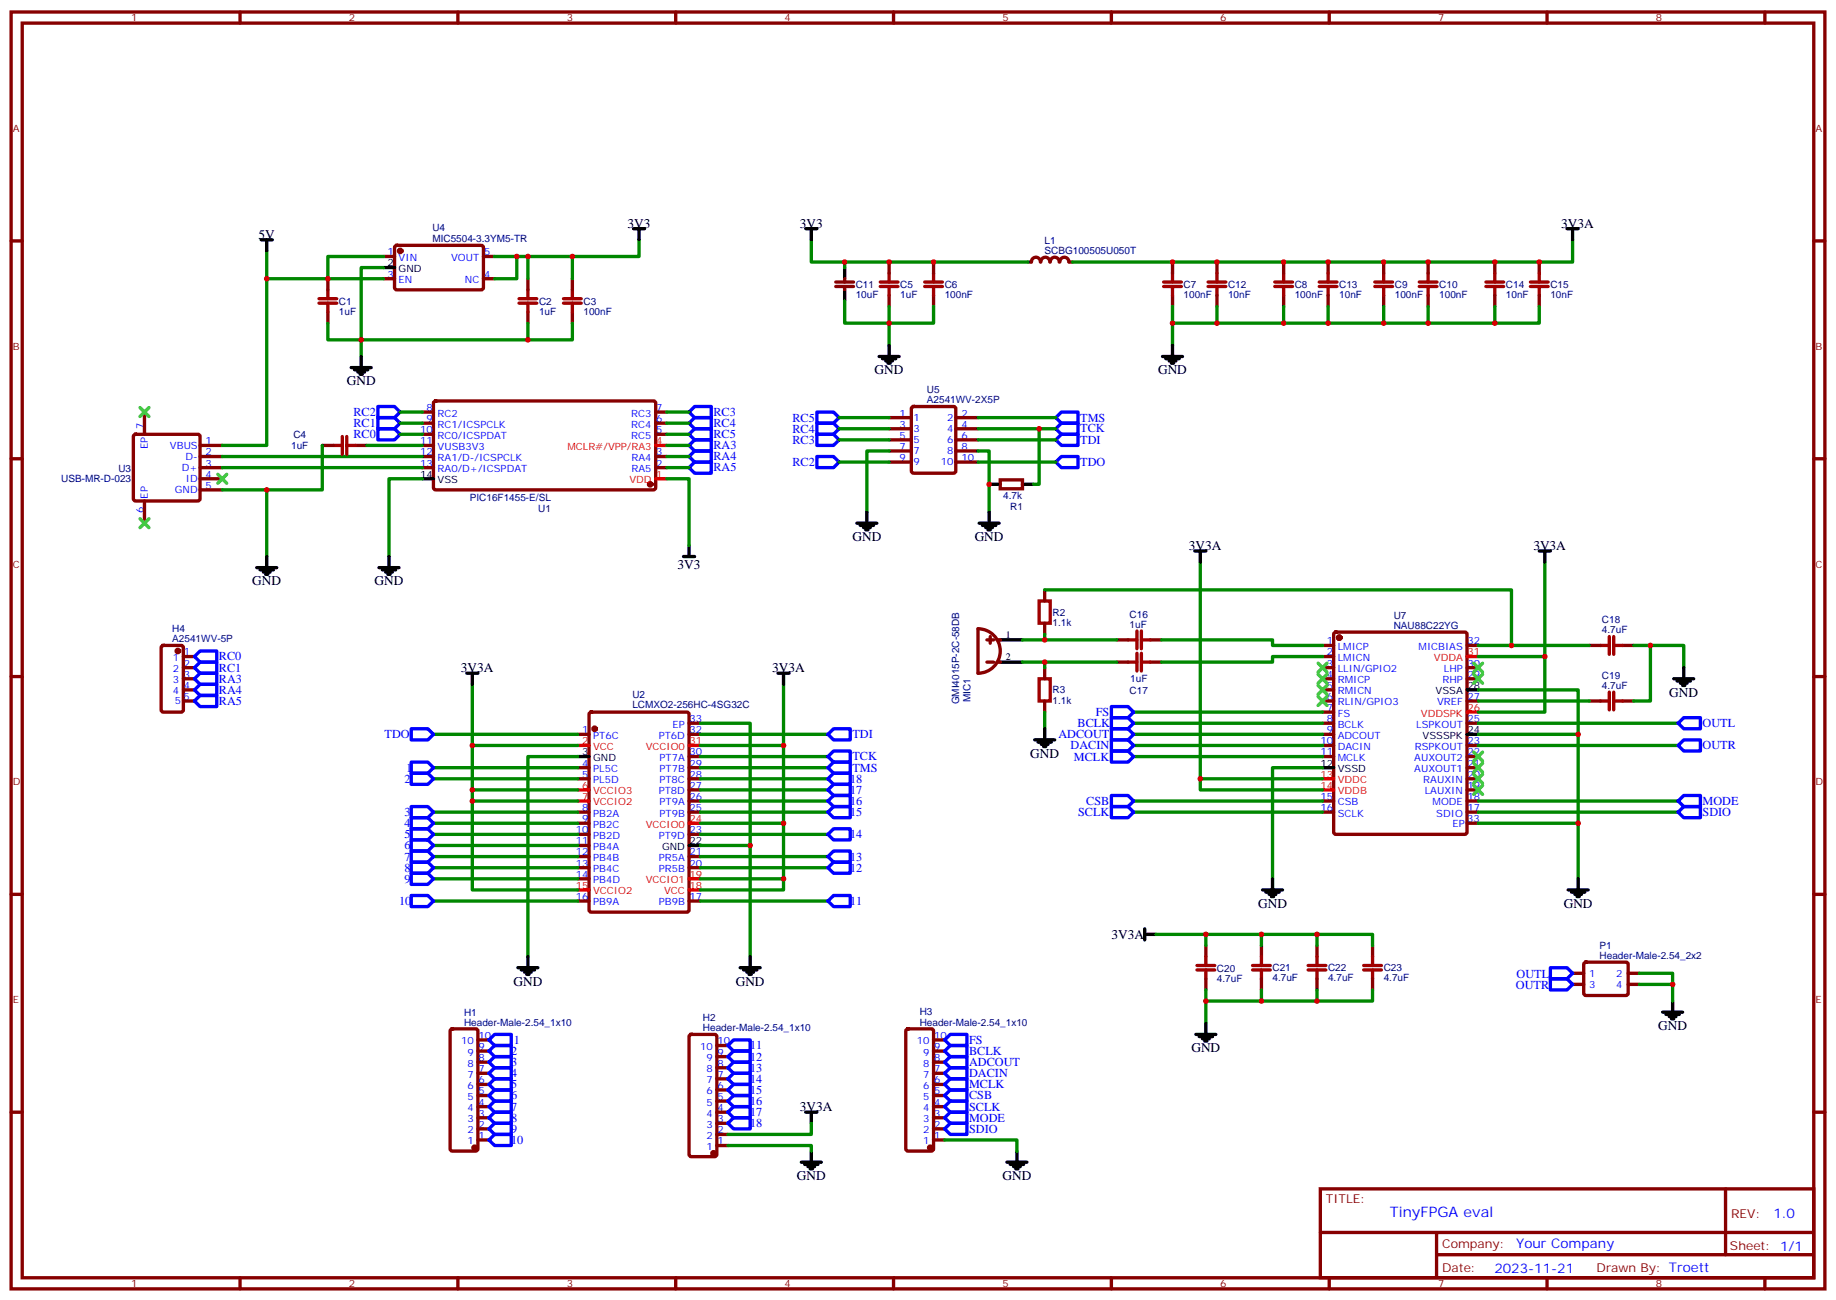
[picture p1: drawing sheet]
<svg xmlns="http://www.w3.org/2000/svg" width="583mm" height="413mm" viewBox="0 0 583 413" stroke-linecap="round" stroke-linejoin="round" font-family="sans-serif">
<g fill="none" stroke="#870000" stroke-width="1.1">
<path d="M3.5 3.8h575.8v405.4h-575.8zM7.1 7.3h568.6v398.3h-568.6zM76.2 3.8v3.5M145.3 3.8v3.5M214.5 3.8v3.5M283.6 3.8v3.5M352.8 3.8v3.5M421.9 3.8v3.5M491.1 3.8v3.5M560.2 3.8v3.5M3.5 76.5h3.6M125.5 78.1l.4-.2h27.1l.5 .7-.1 13-.6 .4-27.1-.1-.5-.6v-12.7z"/>
<path d="M575.7 76.5h3.6M104.1 88.5v3.5M104.1 99.1v3.5M121.7 81.4h3.5M121.7 88.5h3.5M153.5 81.4h3.5M153.5 88.5h3.5M167.6 88.5v3.5M167.6 99.1v3.5M181.7 88.5v3.5M181.7 99.1v3.5M265.3 90.9h5.6"/>
<path d="M265.3 89.5h5.6M268.1 88.5v1M268.1 90.9v1.1M282.2 83.2v3.5M282.2 93.8v3.5M296.3 83.2v3.5M296.3 93.8v3.5M326.3 83.2h1.1M327.4 83.2a1.41 1.41 0 0 1 1.4-1.5 1.41 1.41 0 0 1 1.4 1.5M330.4 83.2a1.41 1.41 0 0 1 1.4-1.5 1.41 1.41 0 0 1 1.4 1.5M333.4 83.2a1.41 1.41 0 0 1 1.4-1.5 1.41 1.41 0 0 1 1.4 1.5M336.4 83.2a1.41 1.41 0 0 1 1.4-1.5 1.41 1.41 0 0 1 1.5 1.5"/>
<path d="M339.4 83.2h1M372.2 83.2v3.5M372.2 93.8v3.5M386.3 83.2v3.5M386.3 93.8v3.5M407.5 83.2v3.5M407.5 93.8v3.5M421.6 83.2v3.5M421.6 93.8v3.5M439.2 83.2v3.5M439.2 93.8v3.5M453.3 83.2v3.5"/>
<path d="M453.3 93.8v3.5M474.5 83.2v3.5M474.5 93.8v3.5M488.6 83.2v3.5M488.6 93.8v3.5M42.6 138.1l.4-.2h19.8l.5 .2 .2 .5v19.7l-.2 .5-.5 .2h-19.8l-.5-.2-.2-.5v-19.7zM45.9 130.8v7.1M134.1 137.9h3.5M134.1 134.3h3.5M134.1 130.8h3.5M137.8 127.5l.5-.2h69.4l.4 .7v27.1l-.7 .4-69.4-.1-.4-.6v-26.8zM208.1 137.9h3.6"/>
<path d="M208.1 134.3h3.6M208.1 130.8h3.6M282.2 132.6h7.1M282.2 136.1h7.1M282.2 139.6h7.1M289.5 129.3l.5-.3h12.7l.6 .5 .1 20-.5 .7h-12.9l-.7-.4v-20zM303.4 132.6h7M303.4 136.1h7M303.4 139.6h7M3.5 145.6h3.6M45.9 159v7.1M63.5 148.4h7.1"/>
<path d="M63.5 144.9h7.1M63.5 141.4h7.1M63.5 155.5h7.1M63.5 152h7.1M102.3 141.4h3.5M112.9 141.4h3.5M134.1 148.4h3.5M134.1 144.9h3.5M134.1 141.4h3.5M208.1 148.4h3.6M208.1 144.9h3.6M282.2 143.2h7.1"/>
<path d="M282.2 146.7h7.1M303.4 143.2h7M303.4 146.7h7M317.5 152.3h7.1v2.9h-7.1zM575.7 145.6h3.6M310.4 199.6a7.1 7.1 0 0 1 7.1 7.1 7.1 7.1 0 0 1-7.1 7zM331.6 187.3v3.5M331.6 197.8v3.6M3.5 214.8h3.6M51.4 205.1l.5-.2h5.6l.7 .4v20.1l-.5 .6-5.8 .1-.7-.5v-20zM58.2 208.4h3.5M58.2 211.9h3.5"/>
<path d="M58.2 215.5h3.5M58.2 219h3.5M313.3 210.2h2.1M313.3 203.1h2.1M314.3 202.1v2.1M316.4 210.2h1.1M316.4 203.1h1.1M331.6 211.9v3.6M354.5 210.2h3.6M354.5 203.1h3.6M365.1 210.2h3.6M365.1 203.1h3.6"/>
<path d="M419.8 204.9h3.5M419.8 208.4h3.5M419.8 211.9h3.5M419.8 215.5h3.5M419.8 219h3.5M423.6 200.9l.4-.2h41l.6 .4 .1 63.1-.5 .6-41.2 .1-.6-.5-.1-63zM465.7 204.9h3.5M465.7 211.9h3.5M465.7 215.5h3.5M504.5 204.9h3.5M515.1 204.9h3.5M575.7 214.8h3.6"/>
<path d="M58.2 222.5h3.5M183.4 233.1h3.6M187.2 226.3l.5-.2h30.3l.7 .4v62.4l-.4 .6-30.6 .1-.7-.5v-62.3zM218.7 233.1h3.5M218.7 229.6h3.5M331.6 222.5v3.6M419.8 233.1h3.5M419.8 229.6h3.5M419.8 222.5h3.5M419.8 226.1h3.5M419.8 236.6h3.5M465.7 229.6h3.5"/>
<path d="M465.7 222.5h3.5M465.7 236.6h3.5M504.5 222.5h3.5M515.1 222.5h3.5M183.4 243.7h3.6M183.4 247.2h3.6M183.4 257.8h3.6M218.7 243.7h3.5M218.7 247.2h3.5M218.7 257.8h3.5M218.7 254.3h3.5M218.7 250.8h3.5"/>
<path d="M218.7 240.2h3.5M419.8 257.8h3.5M419.8 254.3h3.5M419.8 240.2h3.5M465.7 243.7h3.5M465.7 247.2h3.5M465.7 257.8h3.5M465.7 254.3h3.5M465.7 250.8h3.5M465.7 240.2h3.5M183.4 261.3h3.6M183.4 264.9h3.6"/>
<path d="M183.4 268.4h3.6M183.4 271.9h3.6M183.4 275.4h3.6M183.4 279h3.6M218.7 264.9h3.5M218.7 271.9h3.5M218.7 275.4h3.5M465.7 261.3h3.5M3.5 283.9h3.6M183.4 286h3.6M218.7 286h3.5M575.7 283.9h3.6"/>
<path d="M382.8 300.1v3.6M382.8 310.7v3.6M400.4 300.1v3.6M400.4 310.7v3.6M418 300.1v3.6M418 310.7v3.6M435.7 300.1v3.6M435.7 310.7v3.6M499.2 309h3.5M499.2 312.5h3.5M502.9 305.6l.5-.2h12.7l.5 .2 .2 .5v9.5l-.7 .4h-13l-.4-.7v-9.2zM516.8 309h3.5"/>
<path d="M516.8 312.5h3.5M143.1 326.8l.5-.2h7.4l.6 .4 .1 37.7-.2 .5-.5 .2h-7.4l-.5-.2-.2-.5v-37.4zM151.7 337.2h3.5M151.7 333.7h3.5M151.7 330.1h3.5M219 328.6l.4-.2h7.4l.7 .4v37.7l-.2 .5-.5 .2h-7.4l-.5-.3-.2-.4v-37.4zM227.5 338.9h3.6M227.5 335.4h3.6M227.5 331.9h3.6M287.7 326.8l.5-.2h7.4l.7 .4v37.7l-.2 .5-.5 .2h-7.4l-.5-.2-.2-.5v-37.4zM296.3 337.2h3.6M296.3 333.7h3.6"/>
<path d="M296.3 330.1h3.6M3.5 353.1h3.6M151.7 358.4h3.5M151.7 354.8h3.5M151.7 351.3h3.5M151.7 347.8h3.5M151.7 344.2h3.5M151.7 340.7h3.5M227.5 353.1h3.6M227.5 356.6h3.6M227.5 349.5h3.6M227.5 346h3.6"/>
<path d="M227.5 342.5h3.6M296.3 358.4h3.6M296.3 354.8h3.6M296.3 351.3h3.6M296.3 347.8h3.6M296.3 344.2h3.6M296.3 340.7h3.6M575.7 353.1h3.6M151.7 361.9h3.5M227.5 363.6h3.6M227.5 360.1h3.6M296.3 361.9h3.6"/>
<path d="M419.1 377.4h156.6v28.2h-156.6zM547.7 377.4v20.9M419.1 391.2h156.5M456 398.3h119.6M456 391.2v14.2M76.2 405.6v3.6M145.3 405.6v3.6M214.5 405.6v3.6M283.6 405.6v3.6M352.8 405.6v3.6M421.9 405.6v3.6M491.1 405.6v3.6"/>
<path d="M560.2 405.6v3.6"/>
</g>
<g fill="#870000" stroke="#870000" stroke-width="1.1">
<circle cx="206.4" cy="153.7" r=".53"/>
<circle cx="188.7" cy="231.4" r=".53"/>
<circle cx="127" cy="79.7" r=".53"/>
<circle cx="425.1" cy="202.4" r=".53"/>
<circle cx="150.6" cy="364.3" r=".53"/>
<circle cx="226.5" cy="366.1" r=".53"/>
<circle cx="295.3" cy="364.3" r=".53"/>
<circle cx="56.4" cy="206.7" r=".53"/>
</g>
<g fill="none" stroke="#f00" stroke-width="1.1">
<path d="M208.1 152h3.6M208.1 141.4h3.6M465.7 208.4h3.5M183.4 236.6h3.6M218.7 236.6h3.5M465.7 226.1h3.5M183.4 250.8h3.6M183.4 254.3h3.6M419.8 250.8h3.5M419.8 247.2h3.5M218.7 279h3.5M218.7 261.3h3.5"/>
<path d="M183.4 282.5h3.6M218.7 282.5h3.5"/>
</g>
<g fill="none" stroke="#000" stroke-width="1.1">
<path d="M82.9 76.1h3.5M84.7 76.1v3.6M201.1 72.6h3.5M202.8 72.6v3.5M255.8 72.6h3.5M257.5 72.6v3.5M497.4 72.6h3.5M499.2 72.6v3.5M121.7 84.9h3.5M268.1 84.9v3.6M268.1 92v3.5M111.5 116.7h6.3"/>
<path d="M112.5 117.4h4.3M113.6 118.1h2.1M114.3 118.8h.7M114.7 113.2v3.5M279 113.2h6.4M280.1 113.9h4.2M281.2 114.6h2.1M281.9 115.3h.7M282.2 109.6v3.6M369 113.2h6.4M370.1 113.9h4.2M371.1 114.6h2.1"/>
<path d="M371.8 115.3h.7M372.2 109.6v3.6M134.1 152h3.5M314 153.7h3.5M324.6 153.7h3.5M84.7 176.7v3.5M123.5 176.7v3.5M217 176.7h3.5M218.7 173.1v3.6M272 166.1h6.3M273 166.8h4.3M274.1 167.5h2.1"/>
<path d="M274.8 168.2h.7M275.2 162.6v3.5M310.8 166.1h6.3M311.9 166.8h4.2M312.9 167.5h2.1M313.6 168.2h.7M314 162.6v3.5M379.2 174.9h3.6M381 174.9v3.5M488.6 174.9h3.5M490.4 174.9v3.5M81.5 180.2h6.3"/>
<path d="M82.5 180.9h4.3M83.6 181.6h2.1M84.3 182.3h.7M120.3 180.2h6.3M121.4 180.9h4.2M122.4 181.6h2.1M123.1 182.3h.7M148.2 213.7h3.5M149.9 213.7v3.5M246.9 213.7h3.6M248.7 213.7v3.5M317.5 203.1h7.1"/>
<path d="M317.5 210.2h7.1M465.7 219h3.5M531.3 215.5h6.3M532.3 216.2h4.3M533.4 216.9h2.1M534.1 217.6h.7M534.5 211.9v3.6M328.4 234.9h6.4M329.5 235.6h4.2M330.6 236.3h2.1M331.3 237h.7M331.6 231.4v3.5"/>
<path d="M465.7 233.1h3.5M183.4 240.2h3.6M419.8 243.7h3.5M218.7 268.4h3.5M403.9 279v3.5M500.9 279v3.5M363.4 296.6h3.5M363.4 294.9v3.5M400.8 282.5h6.3M401.8 283.2h4.2M402.9 283.9h2.1M403.6 284.6h.7"/>
<path d="M497.8 282.5h6.3M498.8 283.2h4.3M499.9 283.9h2.1M500.6 284.6h.7M164.4 307.2h6.3M165.5 307.9h4.2M166.5 308.6h2.1M167.2 309.3h.7M167.6 303.7v3.5M234.9 307.2h6.4M236 307.9h4.2M237.1 308.6h2.1"/>
<path d="M237.8 309.3h.7M238.1 303.7v3.5M530.9 317.8v3.5M379.6 328.4h6.3M380.6 329.1h4.3M381.7 329.8h2.1M382.4 330.5h.7M382.8 324.8v3.6M527.8 321.3h6.3M528.8 322h4.2M529.9 322.7h2.1M530.6 323.4h.7"/>
<path d="M255.8 353.1h3.5M257.5 353.1v3.5M254.4 368.9h6.3M255.4 369.6h4.2M256.5 370.3h2.1M257.2 371.1h.7M257.5 365.4v3.5M319.6 368.9h6.4M320.7 369.6h4.2M321.7 370.3h2.1M322.4 371.1h.7M322.8 365.4v3.5"/>
</g>
<g fill="none" stroke="#a10000" stroke-width="1.1">
<path d="M101.2 96.2h5.7M101.2 94.8h5.7M104.1 92v2.8M104.1 96.2v2.9M164.7 96.2h5.7M164.7 94.8h5.7M167.6 92v2.8M167.6 96.2v2.9M178.9 96.2h5.6M178.9 94.8h5.6M181.7 92v2.8M181.7 96.2v2.9"/>
<path d="M279.4 90.9h5.6M279.4 89.5h5.6M282.2 86.7v2.8M282.2 90.9v2.9M293.5 90.9h5.7M293.5 89.5h5.7M296.3 86.7v2.8M296.3 90.9v2.9M369.4 90.9h5.6M369.4 89.5h5.6M372.2 86.7v2.8M372.2 90.9v2.9"/>
<path d="M383.5 90.9h5.6M383.5 89.5h5.6M386.3 86.7v2.8M386.3 90.9v2.9M404.6 90.9h5.7M404.6 89.5h5.7M407.5 86.7v2.8M407.5 90.9v2.9M418.7 90.9h5.7M418.7 89.5h5.7M421.6 86.7v2.8M421.6 90.9v2.9"/>
<path d="M436.4 90.9h5.6M436.4 89.5h5.6M439.2 86.7v2.8M439.2 90.9v2.9M450.5 90.9h5.6M450.5 89.5h5.6M453.3 86.7v2.8M453.3 90.9v2.9M471.7 90.9h5.6M471.7 89.5h5.6M474.5 86.7v2.8M474.5 90.9v2.9"/>
<path d="M485.8 90.9h5.6M485.8 89.5h5.6M488.6 86.7v2.8M488.6 90.9v2.9M108.7 138.6v5.6M110.1 138.6v5.6M105.8 141.4h2.9M110.1 141.4h2.8M329.8 190.8h3.6v7h-3.6zM329.8 215.5h3.6v7h-3.6zM358.1 203.1h2.8M358.1 210.2h2.8"/>
<path d="M360.9 200.3v5.7M360.9 207.4v5.6M362.3 200.3v5.7M362.3 207.4v5.6M362.3 203.1h2.8M362.3 210.2h2.8M508 204.9h2.8M510.8 202.1v5.6M510.8 219.7v5.7M512.2 202.1v5.6M512.2 219.7v5.7M512.2 204.9h2.9"/>
<path d="M508 222.5h2.8M512.2 222.5h2.9M379.9 306.5h5.7M379.9 307.9h5.7M382.8 303.7v2.8M382.8 307.9v2.8M397.6 306.5h5.6M397.6 307.9h5.6M400.4 303.7v2.8M400.4 307.9v2.8M415.2 306.5h5.7M415.2 307.9h5.7"/>
<path d="M418 303.7v2.8M418 307.9v2.8M432.9 306.5h5.6M432.9 307.9h5.6M435.7 303.7v2.8M435.7 307.9v2.8"/>
</g>
<g fill="none" stroke="#008700" stroke-width="1.1">
<path d="M84.7 79.7v8.8h19.4M202.8 76.1v5.3h-45.8M257.5 76.1v7.1h10.6M499.2 76.1v7.1h-158.8M84.7 88.5v52.9h-14.1M121.7 81.4h-17.6v7.1h17.6M121.7 84.9h-7v28.3M164 81.4v7.1h-7M167.6 81.4v7.1M181.7 81.4v7.1M268.1 95.5v7.1h28.2v-5.3M282.2 97.3v12.3"/>
<path d="M326.3 83.2h-58.2v1.7M372.2 97.3v5.3h116.4v-5.3M386.3 97.3v5.3M407.5 97.3v5.3M421.6 97.3v5.3M439.2 97.3v5.3M453.3 97.3v5.3M474.5 97.3v5.3M104.1 102.6v5.3h63.5v-5.3M181.7 102.6v5.3h-14.1M372.2 102.6v7M127 130.8h7.1"/>
<path d="M127 134.3h7.1M127 137.9h7.1M211.7 130.8h7M211.7 134.3h7M211.7 137.9h7M266.3 139.6h15.9M266.3 136.1h15.9M266.3 132.6h15.9M310.4 139.6h24.7M310.4 136.1h24.7M310.4 132.6h24.7M329.8 136.1v17.6h-1.7"/>
<path d="M70.6 155.5h14.1v21.2M70.6 144.9h63.5M70.6 148.4h63.5M102.3 141.4v14.1h-17.6M116.4 141.4h17.7M134.1 152h-10.6v24.7M211.7 152h7v21.1M211.7 144.9h7M211.7 148.4h7M211.7 141.4h7M266.3 146.7h15.9M282.2 143.2h-7v19.4"/>
<path d="M310.4 143.2h3.6v19.4M310.4 146.7h24.7M381 178.4v72.4h38.8M490.4 178.4v30h-21.2M331.6 187.3h148.2v17.6h-10.6M149.9 217.2v19.4h33.5M248.7 217.2v19.4h-26.5M324.6 210.2h7v1.7M331.6 201.4v1.7h-7M331.6 203.1h22.9M331.6 210.2h22.9M368.7 203.1h35.2v1.8h15.9"/>
<path d="M419.8 208.4h-15.9v1.8h-35.2M469.2 219h31.7v14.1M479.8 204.9h24.7M490.4 208.4v17.7h-21.2M518.6 204.9h5.3v17.6h-5.3M523.9 204.9h10.6v7M137.6 233.1h45.8M149.9 236.6v14.2h33.5M222.2 229.6h15.9v38.8M222.2 233.1h40.6M248.7 236.6v24.7h-26.5M331.6 226.1v5.3"/>
<path d="M359.8 233.1h60M359.8 236.6h60M359.8 229.6h60M359.8 226.1h60M469.2 233.1h31.7v45.9M469.2 236.6h63.5M469.2 229.6h63.5M469.2 222.5h35.3M137.6 243.7h45.8M137.6 247.2h45.8M137.6 257.8h45.8M149.9 250.8v3.5h33.5"/>
<path d="M149.9 254.3v28.2h33.5M183.4 240.2h-15.8v63.5M222.2 240.2h40.6M222.2 243.7h40.6M222.2 247.2h40.6M222.2 250.8h40.6M222.2 254.3h40.6M222.2 257.8h40.6M359.8 240.2h60M359.8 254.3h60M359.8 257.8h60M381 247.2h38.8"/>
<path d="M419.8 243.7h-15.9v35.3M469.2 254.3h63.5M469.2 257.8h63.5M137.6 264.9h45.8M137.6 271.9h45.8M137.6 275.4h45.8M137.6 279h45.8M137.6 268.4h45.8M137.6 261.3h45.8M222.2 268.4h15.9v35.3M222.2 264.9h40.6M222.2 271.9h40.6"/>
<path d="M222.2 275.4h40.6M248.7 261.3v17.7h-26.5M248.7 279v3.5h-26.5M469.2 261.3h31.7M137.6 286h45.8M222.2 286h40.6M366.9 296.6h68.8v3.5M382.8 296.6v3.5M400.4 296.6v3.5M418 296.6v3.5M382.8 314.3v3.5h52.9v-3.5M382.8 317.8v7"/>
<path d="M400.4 314.3v3.5M418 314.3v3.5M520.3 309h10.6v8.8M520.3 312.5h10.6M257.5 356.6v3.5h-26.4M231.1 363.6h26.4v1.8M299.9 361.9h22.9v3.5"/>
</g>
<g fill="none" stroke="#3c3" stroke-width="1.1">
<path d="M44.4 129.4l2.9 2.8M47.3 129.4l-2.9 2.8M69.1 150.6l2.9 2.8M72 150.6l-2.9 2.8M44.4 164.7l2.9 2.8M47.3 164.7l-2.9 2.8M418.4 214.1l2.8 2.8M418.4 217.6l2.8 2.8M418.4 210.5l2.8 2.9M421.2 214.1l-2.8 2.8M421.2 217.6l-2.8 2.8M421.2 210.5l-2.8 2.9"/>
<path d="M467.8 210.5l2.8 2.9M467.8 214.1l2.8 2.8M470.6 210.5l-2.8 2.9M470.6 214.1l-2.8 2.8M418.4 221.1l2.8 2.8M421.2 221.1l-2.8 2.8M467.8 238.8l2.8 2.8M470.6 238.8l-2.8 2.8M467.8 245.8l2.8 2.8M467.8 249.3l2.8 2.9M467.8 242.3l2.8 2.8M470.6 245.8l-2.8 2.8"/>
<path d="M470.6 249.3l-2.8 2.9M470.6 242.3l-2.8 2.8"/>
</g>
<g fill="none" stroke="#00f" stroke-width="1.1">
<path d="M119.9 129h5.3l1.8 1.8-1.8 1.8h-5.3zM119.9 132.6h5.3l1.8 1.7-1.8 1.8h-5.3zM119.9 136.1h5.3l1.8 1.8-1.8 1.7h-5.3zM218.7 134.3l1.8-1.7h5.3v3.5h-5.3zM218.7 137.9l1.8-1.8h5.3v3.5h-5.3zM220.5 129h5.3v3.6h-5.3l-1.8-1.8zM259.3 137.9h5.3l1.7 1.7-1.7 1.8h-5.3zM259.3 134.3h5.3l1.7 1.8-1.7 1.8h-5.3zM259.3 130.8h5.3l1.7 1.8-1.7 1.7h-5.3zM335.1 132.6l1.8-1.8h5.3v3.5h-5.3zM335.1 136.1l1.8-1.8h5.3v3.6h-5.3zM335.1 139.6l1.8-1.7h5.3v3.5h-5.3z"/>
<path d="M218.7 141.4l1.8-1.8h5.3v3.6h-5.3zM218.7 144.9l1.8-1.7h5.3v3.5h-5.3zM218.7 148.4l1.8-1.7h5.3v3.5h-5.3zM259.3 144.9h5.3l1.7 1.8-1.7 1.7h-5.3zM335.1 146.7l1.8-1.8h5.3v3.5h-5.3zM61.7 208.4l1.8-1.7h5.3v3.5h-5.3zM61.7 215.5l1.8-1.8h5.3v3.5h-5.3zM61.7 219l1.8-1.8h5.3v3.6h-5.3zM63.5 210.2h5.3v3.5h-5.3l-1.8-1.8zM61.7 222.5l1.8-1.7h5.3v3.5h-5.3zM130.5 231.4h5.3l1.8 1.7-1.8 1.8h-5.3zM262.8 233.1l1.8-1.7h5.3v3.5h-5.3z"/>
<path d="M352.8 224.3h5.3l1.7 1.8-1.7 1.7h-5.3zM352.8 227.8h5.3l1.7 1.8-1.7 1.8h-5.3zM352.8 231.4h5.3l1.7 1.7-1.7 1.8h-5.3zM352.8 234.9h5.3l1.7 1.7-1.7 1.8h-5.3zM352.8 238.4h5.3l1.7 1.8-1.7 1.7h-5.3zM532.7 236.6l1.8-1.7h5.3v3.5h-5.3zM532.7 229.6l1.8-1.8h5.3v3.6h-5.3zM130.5 241.9h5.3l1.8 1.8-1.8 1.8h-5.3zM130.5 245.5h5.3l1.8 1.7-1.8 1.8h-5.3zM130.5 256h5.3l1.8 1.8-1.8 1.8h-5.3zM130.5 259.6h5.3l1.8 1.7-1.8 1.8h-5.3zM262.8 240.2l1.8-1.8h5.3v3.5h-5.3z"/>
<path d="M262.8 243.7l1.8-1.8h5.3v3.6h-5.3zM262.8 257.8l1.8-1.8h5.3v3.6h-5.3zM262.8 254.3l1.8-1.8h5.3v3.5h-5.3zM262.8 250.8l1.8-1.8h5.3v3.5h-5.3zM262.8 247.2l1.8-1.7h5.3v3.5h-5.3zM352.8 252.5h5.3l1.7 1.8-1.7 1.7h-5.3zM352.8 256h5.3l1.7 1.8-1.7 1.8h-5.3zM532.7 257.8l1.8-1.8h5.3v3.6h-5.3zM532.7 254.3l1.8-1.8h5.3v3.5h-5.3zM130.5 263.1h5.3l1.8 1.8-1.8 1.7h-5.3zM130.5 266.6h5.3l1.8 1.8-1.8 1.8h-5.3zM130.5 270.2h5.3l1.8 1.7-1.8 1.8h-5.3z"/>
<path d="M130.5 273.7h5.3l1.8 1.7-1.8 1.8h-5.3zM130.5 277.2h5.3l1.8 1.8-1.8 1.7h-5.3zM262.8 275.4l1.8-1.7h5.3v3.5h-5.3zM262.8 271.9l1.8-1.7h5.3v3.5h-5.3zM262.8 264.9l1.8-1.8h5.3v3.5h-5.3zM130.5 284.3h5.3l1.8 1.7-1.8 1.8h-5.3zM262.8 286l1.8-1.7h5.3v3.5h-5.3zM492.1 307.2h5.3l1.8 1.8-1.8 1.7h-5.3zM492.1 310.7h5.3l1.8 1.8-1.8 1.8h-5.3zM155.2 330.1l1.8-1.7h5.3v3.5h-5.3zM155.2 333.7l1.8-1.8h5.3v3.5h-5.3zM155.2 337.2l1.8-1.8h5.3v3.5h-5.3z"/>
<path d="M231.1 331.9l1.7-1.8h5.3v3.6h-5.3zM231.1 335.4l1.7-1.7h5.3v3.5h-5.3zM232.8 337.2h5.3v3.5h-5.3l-1.7-1.8zM299.9 330.1l1.7-1.7h5.3v3.5h-5.3zM299.9 333.7l1.7-1.8h5.3v3.5h-5.3zM299.9 337.2l1.7-1.8h5.3v3.5h-5.3zM155.2 340.7l1.8-1.8h5.3v3.6h-5.3zM155.2 347.8l1.8-1.8h5.3v3.5h-5.3zM155.2 354.8l1.8-1.7h5.3v3.5h-5.3zM155.2 358.4l1.8-1.8h5.3v3.5h-5.3zM157 342.5h5.3v3.5h-5.3l-1.8-1.8zM157 349.5h5.3v3.6h-5.3l-1.8-1.8z"/>
<path d="M231.1 342.5l1.7-1.8h5.3v3.5h-5.3zM231.1 346l1.7-1.8h5.3v3.6h-5.3zM231.1 349.5l1.7-1.7h5.3v3.5h-5.3zM231.1 353.1l1.7-1.8h5.3v3.5h-5.3zM232.8 354.8h5.3v3.6h-5.3l-1.7-1.8zM299.9 340.7l1.7-1.8h5.3v3.6h-5.3zM299.9 344.2l1.7-1.7h5.3v3.5h-5.3zM299.9 347.8l1.7-1.8h5.3v3.5h-5.3zM299.9 351.3l1.7-1.8h5.3v3.6h-5.3zM299.9 354.8l1.7-1.7h5.3v3.5h-5.3zM299.9 358.4l1.7-1.8h5.3v3.5h-5.3zM155.2 361.9l1.8-1.8h5.3v3.5h-5.3z"/>
</g>
<g fill="#c00">
<circle cx="104.1" cy="88.5" r=".88"/>
<circle cx="164" cy="81.4" r=".88"/>
<circle cx="167.6" cy="81.4" r=".88"/>
<circle cx="181.7" cy="81.4" r=".88"/>
<circle cx="114.7" cy="107.9" r=".88"/>
<circle cx="167.6" cy="107.9" r=".88"/>
<circle cx="84.7" cy="88.5" r=".88"/>
<circle cx="84.7" cy="155.5" r=".88"/>
<circle cx="149.9" cy="236.6" r=".88"/>
<circle cx="149.9" cy="250.8" r=".88"/>
<circle cx="149.9" cy="254.3" r=".88"/>
<circle cx="248.7" cy="236.6" r=".88"/>
<circle cx="248.7" cy="261.3" r=".88"/>
<circle cx="248.7" cy="279" r=".88"/>
<circle cx="238.1" cy="268.4" r=".88"/>
<circle cx="314" cy="153.7" r=".88"/>
<circle cx="329.8" cy="136.1" r=".88"/>
<circle cx="296.3" cy="83.2" r=".88"/>
<circle cx="282.2" cy="83.2" r=".88"/>
<circle cx="372.2" cy="83.2" r=".88"/>
<circle cx="407.5" cy="83.2" r=".88"/>
<circle cx="439.2" cy="83.2" r=".88"/>
<circle cx="453.3" cy="83.2" r=".88"/>
<circle cx="386.3" cy="83.2" r=".88"/>
<circle cx="421.6" cy="83.2" r=".88"/>
<circle cx="474.5" cy="83.2" r=".88"/>
<circle cx="282.2" cy="102.6" r=".88"/>
<circle cx="268.1" cy="83.2" r=".88"/>
<circle cx="488.6" cy="83.2" r=".88"/>
<circle cx="386.3" cy="102.6" r=".88"/>
<circle cx="407.5" cy="102.6" r=".88"/>
<circle cx="421.6" cy="102.6" r=".88"/>
<circle cx="439.2" cy="102.6" r=".88"/>
<circle cx="453.3" cy="102.6" r=".88"/>
<circle cx="474.5" cy="102.6" r=".88"/>
<circle cx="372.2" cy="102.6" r=".88"/>
<circle cx="500.9" cy="233.1" r=".88"/>
<circle cx="331.6" cy="203.1" r=".88"/>
<circle cx="331.6" cy="210.2" r=".88"/>
<circle cx="479.8" cy="204.9" r=".88"/>
<circle cx="523.9" cy="204.9" r=".88"/>
<circle cx="490.4" cy="208.4" r=".88"/>
<circle cx="381" cy="247.2" r=".88"/>
<circle cx="418" cy="296.6" r=".88"/>
<circle cx="400.4" cy="296.6" r=".88"/>
<circle cx="382.8" cy="296.6" r=".88"/>
<circle cx="400.4" cy="317.8" r=".88"/>
<circle cx="418" cy="317.8" r=".88"/>
<circle cx="382.8" cy="317.8" r=".88"/>
<circle cx="500.9" cy="261.3" r=".88"/>
<circle cx="530.9" cy="312.5" r=".88"/>
</g>
<text font-size="4.6" fill="#00f" x="441.2" y="386.4">TinyFPGA eval</text>
<g font-size="4.2">
<text x="82.1" y="75.8">5V</text>
<text x="199.2" y="72.2">3V3</text>
<text x="253.9" y="72.2">3V3</text>
<text x="495.5" y="72.2">3V3A</text>
<text x="277.6" y="118.8">GND</text>
<text x="367.6" y="118.8">GND</text>
<text x="110.1" y="122.3">GND</text>
<text x="270.6" y="171.7">GND</text>
<text x="309.4" y="171.7">GND</text>
<text x="377.4" y="174.5">3V3A</text>
<text x="486.7" y="174.5">3V3A</text>
<text x="80.1" y="185.8">GND</text>
<text x="118.9" y="185.8">GND</text>
<text x="215.1" y="180.7">3V3</text>
<text x="146.3" y="213.3">3V3A</text>
<text x="245.1" y="213.3">3V3A</text>
<text x="529.9" y="221.1">GND</text>
<text x="327" y="240.5">GND</text>
<text x="399.3" y="288.1">GND</text>
<text x="496.4" y="288.1">GND</text>
<text x="352.8" y="298">3V3A</text>
<text x="163" y="312.8">GND</text>
<text x="233.5" y="312.8">GND</text>
<text x="526.3" y="327">GND</text>
<text x="378.2" y="334">GND</text>
<text x="253.9" y="352.7">3V3A</text>
<text x="252.9" y="374.6">GND</text>
<text x="318.2" y="374.6">GND</text>
</g>
<g font-size="4.2" fill="#00f">
<text x="562.9" y="386.7">1.0</text>
<text x="481.3" y="396.2">Your Company</text>
<text x="474.4" y="404">2023-11-21</text>
</g>
<g font-size="3.9" fill="#00f">
<text x="226.5" y="132">RC3</text>
<text x="112.2" y="132.1">RC2</text>
<text x="112.2" y="135.6">RC1</text>
<text x="226.5" y="135.5">RC4</text>
<text x="251.5" y="137.5">RC4</text>
<text x="251.5" y="133.9">RC5</text>
<text x="342.9" y="133.9">TMS</text>
<text x="342.9" y="137.3">TCK</text>
<text x="112.2" y="139.2">RC0</text>
<text x="226.5" y="139.1">RC5</text>
<text x="226.5" y="142.6">RA3</text>
<text x="251.5" y="141">RC3</text>
<text x="342.9" y="140.8">TDI</text>
<text x="226.5" y="146.1">RA4</text>
<text x="226.5" y="149.6">RA5</text>
<text x="251.5" y="148">RC2</text>
<text x="342.9" y="147.9">TDO</text>
<text x="69.5" y="209.6">RC0</text>
<text x="69.5" y="213.2">RC1</text>
<text x="69.5" y="216.7">RA3</text>
<text x="69.5" y="220.2">RA4</text>
<text x="69.5" y="223.7">RA5</text>
<text x="347.8" y="227.3">FS</text>
<text x="342" y="230.9">BCLK</text>
<text x="540.5" y="230.8">OUTL</text>
<text x="122.1" y="234.3">TDO</text>
<text x="270.6" y="234.3">TDI</text>
<text x="336" y="234.4">ADCOUT</text>
<text x="339.8" y="237.9">DACIN</text>
<text x="540.5" y="237.8">OUTR</text>
<text x="128.9" y="245.1">1</text>
<text x="270.6" y="241.4">TCK</text>
<text x="270.6" y="245.1">TMS</text>
<text x="340.9" y="241.4">MCLK</text>
<text x="128.4" y="248.5">2</text>
<text x="269.8" y="248.5">18</text>
<text x="269.8" y="255.6">16</text>
<text x="269.8" y="252">17</text>
<text x="344.8" y="255.6">CSB</text>
<text x="540.5" y="255.5">MODE</text>
<text x="128.4" y="259.1">3</text>
<text x="128.4" y="262.6">4</text>
<text x="269.8" y="259.1">15</text>
<text x="342.2" y="259.1">SCLK</text>
<text x="540.5" y="259">SDIO</text>
<text x="128.4" y="266.1">5</text>
<text x="128.4" y="269.7">6</text>
<text x="269.8" y="266.1">14</text>
<text x="128.4" y="273.2">7</text>
<text x="269.8" y="273.2">13</text>
<text x="128.4" y="276.7">8</text>
<text x="128.4" y="280.2">9</text>
<text x="269.8" y="276.7">12</text>
<text x="126.7" y="287.3">10</text>
<text x="269.8" y="287.3">11</text>
<text x="481.4" y="310.3">OUTL</text>
<text x="481.2" y="313.8">OUTR</text>
<text x="162.2" y="334.9">2</text>
<text x="163.1" y="331.4">1</text>
<text x="238.1" y="333.2">11</text>
<text x="307.6" y="331.4">FS</text>
<text x="307.6" y="334.9">BCLK</text>
<text x="162.2" y="338.4">3</text>
<text x="162.2" y="342">4</text>
<text x="238.1" y="336.7">12</text>
<text x="238.1" y="340.2">13</text>
<text x="307.6" y="338.4">ADCOUT</text>
<text x="307.6" y="341.9">DACIN</text>
<text x="162.2" y="345.5">5</text>
<text x="238.1" y="343.7">14</text>
<text x="238.1" y="347.3">15</text>
<text x="307.6" y="345.4">MCLK</text>
<text x="162.2" y="349">6</text>
<text x="162.2" y="352.6">7</text>
<text x="238.1" y="350.8">16</text>
<text x="307.6" y="349">CSB</text>
<text x="307.6" y="352.6">SCLK</text>
<text x="162.2" y="356.1">8</text>
<text x="162.2" y="359.6">9</text>
<text x="238.1" y="354.3">17</text>
<text x="238.1" y="357.8">18</text>
<text x="307.6" y="356">MODE</text>
<text x="307.6" y="359.6">SDIO</text>
<text x="162.2" y="363.1">10</text>
</g>
<g font-size="3.9" fill="#800">
<text x="420.9" y="382">TITLE:</text>
<text x="549.5" y="386.7">REV:</text>
<text x="457.8" y="396.2">Company:</text>
<text x="549.1" y="396.8">Sheet: 1/1</text>
<text x="457.8" y="403.9">Date:</text>
<text x="506.8" y="403.9">Drawn By: Troett</text>
</g>
<g font-size="3.2" fill="#800">
<text x="41.6" y="6.8">1</text>
<text x="110.8" y="6.8">2</text>
<text x="179.9" y="6.8">3</text>
<text x="249.1" y="6.8">4</text>
<text x="318.2" y="6.8">5</text>
<text x="387.3" y="6.8">6</text>
<text x="456.5" y="6.8">7</text>
<text x="525.6" y="6.8">8</text>
<text x="4.1" y="41.9">A</text>
<text x="576.3" y="41.9">A</text>
<text x="4.1" y="111.1">B</text>
<text x="576.3" y="111.1">B</text>
<text x="4.1" y="180.2">C</text>
<text x="576.3" y="180.2">C</text>
<text x="4.1" y="249.3">D</text>
<text x="576.3" y="249.3">D</text>
<text x="4.1" y="318.5">E</text>
<text x="576.3" y="318.5">E</text>
<text x="41.6" y="408.6">1</text>
<text x="110.8" y="408.6">2</text>
<text x="179.9" y="408.6">3</text>
<text x="249.1" y="408.6">4</text>
<text x="318.2" y="408.6">5</text>
<text x="387.3" y="408.6">6</text>
<text x="456.5" y="408.6">7</text>
<text x="525.6" y="408.6">8</text>
</g>
<g font-size="3.2" fill="#000080">
<text x="137.2" y="76.7">MIC5504-3.3YM5-TR</text>
<text x="137.2" y="73.4">U4</text>
<text x="331.5" y="77.4">L1</text>
<text x="331.5" y="80.6">SCBG100505U050T</text>
<text x="271.6" y="94.6">10uF</text>
<text x="271.6" y="91.4">C11</text>
<text x="285.8" y="94.6">1uF</text>
<text x="285.8" y="91.4">C5</text>
<text x="299.9" y="94.6">100nF</text>
<text x="299.9" y="91.4">C6</text>
<text x="375.7" y="94.6">100nF</text>
<text x="375.7" y="91.4">C7</text>
<text x="389.8" y="94.6">10nF</text>
<text x="389.8" y="91.4">C12</text>
<text x="411" y="94.6">100nF</text>
<text x="411" y="91.4">C8</text>
<text x="425.1" y="94.6">10nF</text>
<text x="425.1" y="91.4">C13</text>
<text x="442.7" y="94.6">100nF</text>
<text x="442.7" y="91.4">C9</text>
<text x="456.8" y="94.6">100nF</text>
<text x="456.8" y="91.4">C10</text>
<text x="478" y="94.6">10nF</text>
<text x="478" y="91.4">C14</text>
<text x="492.1" y="94.6">10nF</text>
<text x="492.1" y="91.4">C15</text>
<text x="107.6" y="99.9">1uF</text>
<text x="107.6" y="96.7">C1</text>
<text x="171.1" y="99.9">1uF</text>
<text x="171.1" y="96.7">C2</text>
<text x="185.2" y="99.9">100nF</text>
<text x="185.2" y="96.7">C3</text>
<text x="294.2" y="124.7">U5</text>
<text x="294.2" y="127.9">A2541WV-2X5P</text>
<text x="92.4" y="142.6">1uF</text>
<text x="93.1" y="139">C4</text>
<text x="37.6" y="149.7">U3</text>
<text x="19.4" y="153">USB-MR-D-023</text>
<text x="149.1" y="159.1">PIC16F1455-E/SL</text>
<text x="318.4" y="158.4">4.7k</text>
<text x="320.7" y="161.9">R1</text>
<text x="170.8" y="162.4">U1</text>
<text x="334.1" y="195.4">R2</text>
<text x="358.6" y="196">C16</text>
<text x="442.4" y="196.4">U7</text>
<text x="508.5" y="197.8">C18</text>
<text x="54.7" y="203.8">A2541WV-5P</text>
<text x="54.7" y="200.7">H4</text>
<text x="334.1" y="198.7">1.1k</text>
<text x="358.6" y="199.2">1uF</text>
<text x="442.4" y="199.6">NAU88C22YG</text>
<text x="508.5" y="201">4.7uF</text>
<text x="508.5" y="215.4">C19</text>
<text x="200.7" y="221.6">U2</text>
<text x="334.1" y="220.1">R3</text>
<text x="358.6" y="220.2">C17</text>
<text x="358.8" y="216.6">1uF</text>
<text x="508.5" y="218.7">4.7uF</text>
<text x="200.7" y="224.9">LCMXO2-256HC-4SG32C</text>
<text x="304.5" y="223.6" transform="rotate(-90 304.5 223.6)">GMI4015P-2C-58DB</text>
<text x="308" y="222.9" transform="rotate(-90 308 222.9)">MIC1</text>
<text x="334.1" y="223.4">1.1k</text>
<text x="507.8" y="304.4">Header-Male-2.54_2x2</text>
<text x="507.8" y="301.2">P1</text>
<text x="386.3" y="311.6">4.7uF</text>
<text x="386.3" y="308.4">C20</text>
<text x="403.9" y="311.5">4.7uF</text>
<text x="403.9" y="308.3">C21</text>
<text x="421.6" y="311.5">4.7uF</text>
<text x="421.6" y="308.3">C22</text>
<text x="439.2" y="311.5">4.7uF</text>
<text x="439.2" y="308.3">C23</text>
<text x="147.3" y="322.4">H1</text>
<text x="291.9" y="322.3">H3</text>
<text x="147.3" y="325.5">Header-Male-2.54_1x10</text>
<text x="223.1" y="327.3">Header-Male-2.54_1x10</text>
<text x="223.1" y="324.1">H2</text>
<text x="291.9" y="325.5">Header-Male-2.54_1x10</text>
</g>
<g font-size="3.2" fill="#00f">
<text x="123" y="81.1">1</text>
<text x="126.5" y="82.8">VIN</text>
<text x="143.2" y="82.8">VOUT</text>
<text x="153.6" y="81.1">5</text>
<text x="123" y="88.1">3</text>
<text x="126.5" y="89.9">EN</text>
<text x="147.6" y="89.9">NC</text>
<text x="153.6" y="88.1">4</text>
<text x="135.4" y="130.5">8</text>
<text x="208.3" y="130.5">7</text>
<text x="45.5" y="136.1" transform="rotate(-90 45.5 136.1)">7</text>
<text x="133.4" y="137.5">10</text>
<text x="135.4" y="134">9</text>
<text x="138.9" y="132.2">RC2</text>
<text x="138.9" y="135.7">RC1/ICSPCLK</text>
<text x="200.4" y="135.7">RC4</text>
<text x="200.4" y="132.2">RC3</text>
<text x="208.3" y="137.5">5</text>
<text x="208.3" y="134">6</text>
<text x="285.5" y="132.2">1</text>
<text x="285.5" y="135.7">3</text>
<text x="290" y="133.6">1</text>
<text x="290" y="137.2">3</text>
<text x="300.7" y="133.6">2</text>
<text x="300.7" y="137.2">4</text>
<text x="305.2" y="132.2">2</text>
<text x="305.2" y="135.7">4</text>
<text x="46.9" y="142.5" transform="rotate(-90 46.9 142.5)">EP</text>
<text x="54" y="142.5">VBUS</text>
<text x="65.3" y="141">1</text>
<text x="133.4" y="141">11</text>
<text x="138.9" y="139.3">RC0/ICSPDAT</text>
<text x="138.9" y="142.8">VUSB3V3</text>
<text x="200.4" y="139.3">RC5</text>
<text x="285.5" y="139.3">5</text>
<text x="285.5" y="142.8">7</text>
<text x="290" y="140.7">5</text>
<text x="300.7" y="140.7">6</text>
<text x="305.2" y="139.3">6</text>
<text x="305.2" y="142.8">8</text>
<text x="57.8" y="149.5">D+</text>
<text x="58.9" y="146">D-</text>
<text x="65.3" y="148.1">3</text>
<text x="65.3" y="144.6">2</text>
<text x="133.4" y="144.6">12</text>
<text x="133.4" y="148.1">13</text>
<text x="138.9" y="146.3">RA1/D-/ICSPCLK</text>
<text x="138.9" y="149.9">RA0/D+/ICSPDAT</text>
<text x="200.4" y="149.9">RA5</text>
<text x="200.4" y="146.3">RA4</text>
<text x="208.3" y="148.1">2</text>
<text x="208.3" y="144.6">3</text>
<text x="285.5" y="146.3">9</text>
<text x="290" y="144.2">7</text>
<text x="290" y="147.7">9</text>
<text x="298.7" y="147.7">10</text>
<text x="300.7" y="144.2">8</text>
<text x="305.2" y="146.3">10</text>
<text x="59" y="153">ID</text>
<text x="65.3" y="155.2">5</text>
<text x="65.3" y="151.6">4</text>
<text x="46.9" y="158.3" transform="rotate(-90 46.9 158.3)">EP</text>
<text x="55.5" y="156.6">GND</text>
<text x="45.5" y="162.8" transform="rotate(-90 45.5 162.8)">6</text>
<text x="54.9" y="209.8">1</text>
<text x="58.4" y="208.1">1</text>
<text x="421.1" y="204.5">1</text>
<text x="421.1" y="208.1">2</text>
<text x="424.6" y="206.3">LMICP</text>
<text x="424.6" y="209.8">LMICN</text>
<text x="450.3" y="206.3">MICBIAS</text>
<text x="465.8" y="204.5">32</text>
<text x="54.9" y="213.4">2</text>
<text x="58.4" y="211.6">2</text>
<text x="58.4" y="215.1">3</text>
<text x="421.1" y="211.6">3</text>
<text x="421.1" y="215.1">4</text>
<text x="424.6" y="213.4">LLIN/GPIO2</text>
<text x="458.3" y="213.4">LHP</text>
<text x="465.8" y="215.1">29</text>
<text x="465.8" y="211.6">30</text>
<text x="54.9" y="216.9">3</text>
<text x="54.9" y="220.4">4</text>
<text x="58.4" y="218.7">4</text>
<text x="421.1" y="218.7">5</text>
<text x="424.6" y="216.9">RMICP</text>
<text x="424.6" y="220.4">RMICN</text>
<text x="457.9" y="216.9">RHP</text>
<text x="55.5" y="223.6">5</text>
<text x="58.2" y="222.2">5</text>
<text x="421.1" y="222.2">6</text>
<text x="421.1" y="225.7">7</text>
<text x="424.6" y="223.9">RLIN/GPIO3</text>
<text x="424.6" y="227.5">FS</text>
<text x="456.2" y="223.9">VREF</text>
<text x="465.8" y="222.2">27</text>
<text x="184.8" y="232.8">1</text>
<text x="213.5" y="231">EP</text>
<text x="218.9" y="232.8">32</text>
<text x="218.9" y="229.2">33</text>
<text x="421.1" y="229.2">8</text>
<text x="421.1" y="232.8">9</text>
<text x="424.6" y="231">BCLK</text>
<text x="449.5" y="231">LSPKOUT</text>
<text x="465.8" y="229.2">25</text>
<text x="188.3" y="234.5">PT6C</text>
<text x="209.1" y="234.5">PT6D</text>
<text x="218.9" y="239.8">30</text>
<text x="419.1" y="236.3">10</text>
<text x="419.1" y="239.8">11</text>
<text x="424.6" y="234.5">ADCOUT</text>
<text x="424.6" y="238.1">DACIN</text>
<text x="449.1" y="238.1">RSPKOUT</text>
<text x="465.8" y="239.8">22</text>
<text x="465.8" y="236.3">23</text>
<text x="184.8" y="243.3">4</text>
<text x="188.3" y="245.1">PL5C</text>
<text x="209.4" y="245.1">PT7B</text>
<text x="209.4" y="241.6">PT7A</text>
<text x="218.9" y="243.3">29</text>
<text x="424.6" y="241.6">MCLK</text>
<text x="448.9" y="245.1">AUXOUT1</text>
<text x="448.9" y="241.6">AUXOUT2</text>
<text x="465.8" y="243.3">21</text>
<text x="184.8" y="246.9">5</text>
<text x="188.3" y="248.6">PL5D</text>
<text x="209.3" y="248.6">PT8C</text>
<text x="218.9" y="250.4">27</text>
<text x="218.9" y="246.9">28</text>
<text x="451.8" y="248.6">RAUXIN</text>
<text x="465.8" y="250.4">19</text>
<text x="465.8" y="246.9">20</text>
<text x="184.8" y="257.5">8</text>
<text x="209.1" y="252.2">PT8D</text>
<text x="209.4" y="255.7">PT9A</text>
<text x="218.9" y="257.5">25</text>
<text x="218.9" y="253.9">26</text>
<text x="419.1" y="253.9">15</text>
<text x="419.1" y="257.5">16</text>
<text x="424.6" y="255.7">CSB</text>
<text x="452.2" y="252.2">LAUXIN</text>
<text x="454.7" y="255.7">MODE</text>
<text x="465.8" y="257.5">17</text>
<text x="465.8" y="253.9">18</text>
<text x="184.8" y="261">9</text>
<text x="188.3" y="259.2">PB2A</text>
<text x="188.3" y="262.7">PB2C</text>
<text x="209.4" y="259.2">PT9B</text>
<text x="424.6" y="259.2">SCLK</text>
<text x="455.9" y="259.2">SDIO</text>
<text x="461" y="262.4">EP</text>
<text x="465.7" y="261">33</text>
<text x="182.8" y="264.5">10</text>
<text x="182.8" y="268">11</text>
<text x="188.3" y="266.3">PB2D</text>
<text x="188.3" y="269.8">PB4A</text>
<text x="209.1" y="266.3">PT9D</text>
<text x="218.9" y="264.5">23</text>
<text x="182.8" y="271.6">12</text>
<text x="182.8" y="275.1">13</text>
<text x="188.3" y="273.3">PB4B</text>
<text x="209.1" y="273.3">PR5A</text>
<text x="218.9" y="275.1">20</text>
<text x="218.9" y="271.6">21</text>
<text x="182.8" y="278.6">14</text>
<text x="188.3" y="276.9">PB4C</text>
<text x="188.3" y="280.4">PB4D</text>
<text x="209.1" y="276.9">PR5B</text>
<text x="182.8" y="285.7">16</text>
<text x="188.3" y="287.4">PB9A</text>
<text x="209.1" y="287.4">PB9B</text>
<text x="218.9" y="285.7">17</text>
<text x="504.5" y="310">1</text>
<text x="513" y="310">2</text>
<text x="504.5" y="313.5">3</text>
<text x="513" y="313.5">4</text>
<text x="151.9" y="329.8">10</text>
<text x="296.5" y="329.8">10</text>
<text x="146.4" y="331.5">10</text>
<text x="148.4" y="335.1">9</text>
<text x="151.9" y="333.3">9</text>
<text x="222.2" y="333.3">10</text>
<text x="227.7" y="335.1">9</text>
<text x="227.7" y="331.5">10</text>
<text x="291" y="331.5">10</text>
<text x="293" y="335.1">9</text>
<text x="296.5" y="333.3">9</text>
<text x="148.4" y="338.6">8</text>
<text x="151.9" y="340.4">7</text>
<text x="151.9" y="336.8">8</text>
<text x="224.2" y="340.4">8</text>
<text x="224.2" y="336.8">9</text>
<text x="227.7" y="338.6">8</text>
<text x="293" y="338.6">8</text>
<text x="296.5" y="340.4">7</text>
<text x="296.5" y="336.8">8</text>
<text x="148.4" y="345.7">6</text>
<text x="148.4" y="342.1">7</text>
<text x="151.9" y="347.4">5</text>
<text x="151.9" y="343.9">6</text>
<text x="224.2" y="347.4">6</text>
<text x="224.2" y="343.9">7</text>
<text x="227.7" y="345.7">6</text>
<text x="227.7" y="342.1">7</text>
<text x="293" y="345.7">6</text>
<text x="293" y="342.1">7</text>
<text x="296.5" y="347.4">5</text>
<text x="296.5" y="343.9">6</text>
<text x="148.4" y="352.7">4</text>
<text x="148.4" y="349.2">5</text>
<text x="151.9" y="350.9">4</text>
<text x="224.2" y="350.9">5</text>
<text x="227.7" y="352.7">4</text>
<text x="227.7" y="349.2">5</text>
<text x="293" y="352.7">4</text>
<text x="293" y="349.2">5</text>
<text x="296.5" y="350.9">4</text>
<text x="148.4" y="359.8">2</text>
<text x="148.4" y="356.2">3</text>
<text x="151.9" y="358">2</text>
<text x="151.9" y="354.5">3</text>
<text x="224.2" y="358">3</text>
<text x="224.2" y="354.5">4</text>
<text x="227.7" y="359.8">2</text>
<text x="227.7" y="356.2">3</text>
<text x="293" y="359.8">2</text>
<text x="293" y="356.2">3</text>
<text x="296.5" y="358">2</text>
<text x="296.5" y="354.5">3</text>
<text x="148.4" y="363.3">1</text>
<text x="151.9" y="361.5">1</text>
<text x="224.2" y="365.1">1</text>
<text x="224.2" y="361.5">2</text>
<text x="227.7" y="363.3">1</text>
<text x="293" y="363.3">1</text>
<text x="296.5" y="361.5">1</text>
</g>
<g font-size="3.2">
<text x="123" y="84.6">2</text>
<text x="126.5" y="86.4">GND</text>
<text x="133.4" y="151.6">14</text>
<text x="138.9" y="153.4">VSS</text>
<text x="319.3" y="202.4">1</text>
<text x="319.3" y="209.5">2</text>
<text x="455.7" y="220.4">VSSA</text>
<text x="465.8" y="218.7">28</text>
<text x="465.8" y="232.8">24</text>
<text x="184.8" y="239.8">3</text>
<text x="451.6" y="234.5">VSSSPK</text>
<text x="188.3" y="241.6">GND</text>
<text x="419.1" y="243.3">12</text>
<text x="424.6" y="245.1">VSSD</text>
<text x="210.1" y="269.8">GND</text>
<text x="218.9" y="268">22</text>
</g>
<g font-size="3.2" fill="#f00">
<text x="180.1" y="142.8">MCLR#/VPP/RA3</text>
<text x="208.3" y="141">4</text>
<text x="199.8" y="153.4">VDD</text>
<text x="208.3" y="151.6">1</text>
<text x="455.1" y="209.8">VDDA</text>
<text x="465.8" y="208.1">31</text>
<text x="451" y="227.5">VDDSPK</text>
<text x="465.8" y="225.7">26</text>
<text x="184.8" y="236.3">2</text>
<text x="188.3" y="238.1">VCC</text>
<text x="205" y="238.1">VCCIO0</text>
<text x="218.9" y="236.3">31</text>
<text x="184.8" y="250.4">6</text>
<text x="419.1" y="246.9">13</text>
<text x="419.1" y="250.4">14</text>
<text x="424.6" y="248.6">VDDC</text>
<text x="184.8" y="253.9">7</text>
<text x="188.3" y="252.2">VCCIO3</text>
<text x="188.3" y="255.7">VCCIO2</text>
<text x="424.6" y="252.2">VDDB</text>
<text x="205" y="262.7">VCCIO0</text>
<text x="218.9" y="261">24</text>
<text x="205" y="280.4">VCCIO1</text>
<text x="218.9" y="278.6">19</text>
<text x="182.8" y="282.2">15</text>
<text x="188.3" y="283.9">VCCIO2</text>
<text x="210.8" y="283.9">VCC</text>
<text x="218.9" y="282.2">18</text>
</g>
</svg>
